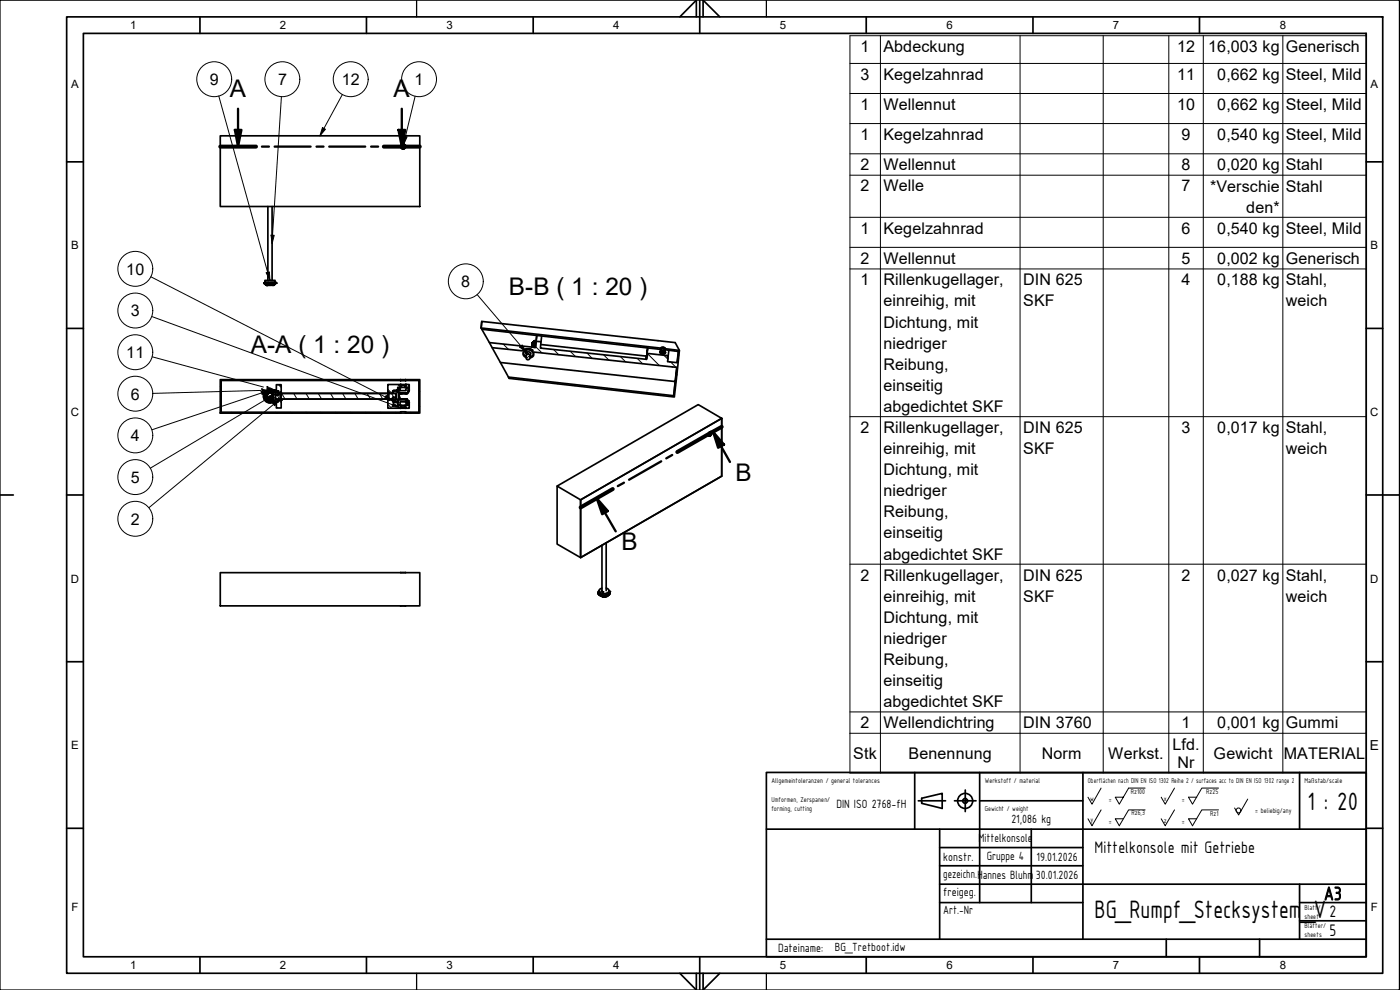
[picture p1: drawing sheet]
<svg xmlns="http://www.w3.org/2000/svg" width="420mm" height="297mm" viewBox="0 0 420 297" stroke-linecap="round" stroke-linejoin="round" font-family="sans-serif">
<!-- layer: Schraffur -->
<g fill="none" stroke="#000" stroke-width=".3">
<path d="M146.4 98.6l.4 .4M151.4 99.2l.4 .4M156.5 99.7l.4 .4M66.1 115.9l.3 .2M68.6 113.9l.2 .3M73.1 113.9l.2 .3M77.5 113.9l.3 .3M82 117.7l-.1 .3M82 113.9l.3 .3M82.4 117.1h.1M83.1 118.5l.8 1.2M83.5 119.9l.9 .9"/>
<path d="M83.6 115.4l.8 .9M83.6 117.8l-.7 .7M84.5 118l1 1.7M86.6 113.9l.2 .3M88.1 118l1.1 1.7M91.1 113.9l.1 .3M91.8 118l1 1.7M95.5 118l1 1.7M95.5 113.9l.3 .3M99.2 118l1 1.7M100 113.9l.3 .3M102.8 118l1 1.7"/>
<path d="M104.5 113.9l.3 .3M106.5 118l1 1.7M109 113.9l.2 .3M110.2 118l1 1.7M113.5 113.9l.2 .3M113.9 118l1 1.7M116.4 116.8l1.2 1.2M117.5 118l.7 1.2M118 113.9l.2 .3M118.9 119.3l.6 .6M118.9 119.4l-1 .5M119.4 115.4l.9 .9"/>
<path d="M119.9 118h.1M121.6 115.7l.6 .6M122.1 119.8l-.8 .8M122.4 113.9l.3 .3M122.6 116.6l.2 .3M125.7 117.2l.3 .3M151 103.2l1.6 1.6M156 103.8l1.6 1.5M156.9 113.7l.5 .3M159 106.6l-1 1M160.7 104l2 1.9M161.5 100.3l.5 .4"/>
<path d="M162 114.2l.4 .4M166.1 104.8l1.6 1.7M166.6 100.9l.4 .4M167.1 114.8l.3 .4M171.1 105.4l1.6 1.6M171.7 101.5l.4 .3M172.1 115.4l.4 .3M176.1 105.9l1.6 1.7M176.7 102l.5 .4M177.2 115.9l.3 .4M181.2 106.5l1.6 1.6M181.8 102.6l.4 .4"/>
<path d="M182.2 116.5l.4 .4M186.2 107l1.6 1.6M186.9 103.2l.4 .4M187.3 117.1l.4 .4M191.3 107.6l1.5 1.5M191.9 103.7l.4 .4M192.3 117.7l.4 .3M194.2 106l3.7 3.7M197 104.3l.4 .4M197.4 118.2l.4 .4M199.3 106.6l1.2 1.2M200.2 107l.3 .4"/>
<path d="M201.3 108.6l1.6 1.6M202.1 105l.4 .3M202.2 118.5l.2 .2M202.6 114.5l.3 .2M203.1 110.4l.2 .3M203.5 106.4l.3 .2M66.1 120.4l.3 .2M69.3 123.7l.3 .2M73.9 123.7l.2 .2M78.4 123.7l.1 .2M82.8 123.7l.3 .2M87.3 123.7l.3 .2"/>
<path d="M91.8 123.7l.3 .2M96.3 123.7l.2 .2M100.8 123.7l.2 .2M105.3 123.7l.2 .2M109.7 123.7l.3 .2M114.2 123.7l.3 .2M116.4 121.3l1.1 1.2M118.7 123.7l.3 .2M121.5 121.9l.2 .3M121.8 122.2l.2 .3M123.3 123.7l.2 .2M125.7 121.7l.3 .2"/>
</g>
<!-- layer: Sichtbare tangentiale Kanten(HTW) -->
<g fill="none" stroke="#000" stroke-width=".51">
<path d="M212.8 129.8a.48 .48 0 0 1 .7-.2 .48 .48 0 0 1 0 .8l-.1 .1a.49 .49 0 0 1-.8 .3 .49 .49 0 0 1 .1-.8zM213.5 129.5a.89 .89 0 0 0-.8 1.4"/>
<circle cx="121" cy="44" r=".73"/>
</g>
<!-- layer: Sichtbare Kanten(CS) -->
<g fill="none" stroke="#000" stroke-width=".51">
<path d="M66.1 40.8h59.9v21.2h-59.9zM80.4 62v22.1M81.7 62v22.1M79.2 84.9l.6 .6M79.2 84.9l.3 .3M79.4 84.8l.1-.7h3l.1 .7a.37 .37 0 0 1 0 .4 .37 .37 0 0 1-.4 .2l-.2 .2M79.4 84.8l-.2 .1M79.5 84.8l-.2 .1 .6 .7M79.5 84.8h3.1M79.5 84.9h.1M79.6 84.8l-.3 .1 .6 .7M79.6 84.8v.3l.4 .5-.4-.7"/>
<path d="M79.8 84.9l.3 .7-.2-.7M79.8 84.8l-.2 .1M79.8 84.9h.1M79.9 84.8l-.1 .1M80 85.6h.1M80.1 85.5l-.1 .1M80.2 85.6h.1M80.3 84.8v.5l-.2-.5-.2 .1M80.3 85.5l-.2 .1M80.3 84.8v.8M80.3 84.9h.1M80.3 84.9l.2-.1-.1 .8z"/>
<path d="M80.5 85.5h.1M80.6 85.5l-.3 .1M80.7 84.9l-.1-.1v.8M80.7 84.9l-.1 .7M80.7 84.9h.1M80.8 85.5h.1M80.8 84.9l-.2 .7 .2-.1M80.8 85.5v.1M80.9 84.9l-.1 .6M81 84.8l-.2 .1M81 84.8l.2 .1-.4 .7zM81 85.5h.1"/>
<path d="M81.1 85.5l.1 .1M81.1 85.5l-.5 .1M81.2 84.9h.1M81.3 85.5l-.1 .1M81.4 84.8l-.5 .8 .3-.4M81.5 85.6h.1M81.6 85.5l.1 .1M81.6 85.5v.1M81.7 84.9l-.2-.1-.4 .7M81.7 84.9l-.5 .7M81.7 85.6h.4M81.7 84.9h.1"/>
<path d="M81.8 84.9l-.6 .7M81.8 84.8v.1M81.8 84.8l.3 .1-.6 .7-.1-.2M82 85.6h.1M82 85.6l.9-.7-.8 .7M82.1 84.9h.1M82.2 84.8v.1l-.7 .7M82.2 84.8l.3 .1M82.4 85.4l-.3 .2M82.5 84.9l-.8 .7M82.5 84.9h.1M82.5 84.9l-.7 .7"/>
<path d="M82.5 84.9l-.1-.1 .3 .1-.8 .6M82.6 84.8l.3 .1zM82.7 85.1l-.6 .5M144.6 98.8l53.6 6 .4 .6a.73 .73 0 0 0 1-.4v-.5l-.5-.3a.67 .67 0 0 0-.9 .6M144.6 96.4l-.2 2 53.8 6M66.1 113.9h54.1v.3h-53.8v9.5h53.8v.2h-54.1zM79.2 118.4v.1M79.2 118.2h.2M79.2 118.5h.1M79.2 119l.1 .1M79.3 118.9l-.2 .1M79.3 118.5v.1"/>
<path d="M79.3 119.2h-.2M79.3 119.4l.1 .1M79.4 118.7v.2M79.4 119.1v.2M79.4 118l1 .2M79.4 118l.9 .2M79.4 118.7v.1M79.5 119.2v.1M79.5 118l-.1 .1M79.5 119.6l-.2 .1M79.5 118.2l-.1 .2M79.5 119.6l.1 .1"/>
<path d="M79.5 119.9h.1M79.5 119.9l.1 .1M79.6 118.3l-.1 .1M79.6 118.3h.7M79.6 118.3l-.2-.2 .9 .2M79.6 117.7l.1 .1M79.6 119.6v.1M79.6 117.7l.9 .5-.7-.2zM79.7 118h-.1M79.8 117.7l.8 .3M79.8 120l.1 .1M79.8 117.6l-.1 .1"/>
<path d="M79.8 119.9l.1 .1M79.9 118.7l.2 .1M79.9 118.7l-.7 .4 .2 .1M80 119l-.7 .4M80 118.6v.1M80 119.2v.1M80 117.4l.6 .4v.2zM80 119.3l.1 .1-.3 .5-.2 .1zM80.1 118.8l-.7 .4M80.1 119.1l-.5 .5M80.1 118.9l-.8 .5M80.1 119.1l-.8 .5h.3"/>
<path d="M80.1 119.2l-.6 .7M80.1 118.7l-.9 .2M80.1 118.8l.2 .7M80.1 118.4h-.1M80.1 117.5h-.4M80.1 117.6l-.1 .1M80.1 118.5l-.7 .2M80.1 117.3l.7 .5M80.1 119.5l-.3 .8zM80.1 118.5h-.8l.1 .2M80.1 117.3l.7 .6M80.1 118.4l-.8 .1"/>
<path d="M80.1 118.5v.3M80.1 117.2l.1 .1M80.1 119.5l.1 .1M80.2 117.3l-.1 .1M80.2 118.4l-1 .1M80.2 118.4l-.1 .1M80.3 118.1l-.1 .1M80.3 118.3l-.1 .1M80.3 117.4h.1M80.3 119.5l.1 .1M80.3 119.9l.2-.2v.8l-.2 .1zM80.3 119.6l-.2 .7"/>
<path d="M80.3 119.6l-.3 .3-.1 .5M80.3 119.7v.8M80.3 119.7l.1 .1M80.4 117.1v.1M80.4 119.6l.1 .1M80.4 119.6l-.1 .9M80.4 118.2l-.1 .1M80.5 117.1l.5 .6-.1 .3zM80.5 117.9l-.1 .1M80.5 119.7l.1 .1M80.6 119.7l.1 1M80.6 119.8l.1 .9"/>
<path d="M80.6 119.8l.4 .1M80.6 119.9h.1M80.6 118l-.2 .2M80.6 117.1l-.1 .1M80.6 117.1l.5 .9M80.6 117.1l.5 .8M80.7 119.9l.3 .6-.2 .3zM80.8 117.8v.2M80.8 117.8h-.1M80.8 119.9l.4 .9zM80.9 117.9l-.3 .1M80.9 120h.1"/>
<path d="M80.9 117.3h-.1M80.9 117l-.2 .2M81 117.1l.2 .9M81 117.1l.3 .6-.1 .3M81 117.1h.1M81 119.9l.4 .5-.1 .3-.4-.7zM81.1 117.8h-.1M81.1 117.1l.2 .9M81.1 119.9l.6 .7-.5-.6M81.1 119.9l.1 .1M81.1 119.9h-.1M81.1 117.9h.1"/>
<path d="M81.1 117.9h-.2M81.2 117l.2 .2M81.2 117.9l.4 .2M81.2 117.3h.1M81.3 120h-.1M81.3 119.9l.5 .7zM81.3 119.8l-.2 .1M81.3 117.8h.1M81.3 119.8l.8 .6-.8-.5M81.4 117.2l.1 .8zM81.5 117.1l.1 .1M81.5 119.7l.3 .2"/>
<path d="M81.5 119.7l.5 .5-.1-.4-.1 .1M81.5 119.7l-.2 .1M81.5 119.9h.1M81.6 117.9h.1M81.6 117.2v1M81.6 119.7l.2 .1-.2-.1M81.6 117.2v.9M81.6 119.7h-.1M81.6 118.1l.2 .2M81.6 117.3l.2 .1M81.7 118.2h.1M81.7 117.4h.1"/>
<path d="M81.7 117.1l-.1 .1M81.8 119.6h.1M81.8 117.8l.1 .3M81.8 117.8l.1 .1M81.8 119.7l.1 .1M81.8 118.6l.1 .1M81.8 118.6h.1M81.8 118.3l.1 .2M81.8 118.2v.1M81.8 118.1l.1 .1M81.8 118.1v.1M81.8 119.5v.1"/>
<path d="M81.8 119.9h.1M81.8 119.7l.2 .2M81.8 119.7l-.1 .1M81.8 119.5l-.2 .2M81.8 118.3h.1M81.8 119.5h.1M81.9 118.2l-.1 .1M81.9 119.6l-.1 .1M81.9 117.7l.1 2.2M81.9 118.9v.1M81.9 118l-.1 .1M81.9 119.3h.1"/>
<path d="M81.9 117.7l-.1 .1M81.9 117.2v.1M81.9 117.3l-.2 .9M81.9 117.3v.4M81.9 119.5l-.1 .1M81.9 119.4l-.1 .1M81.9 119.1v.2M81.9 118l-.1-.2 .1 .2M81.9 118.5l-.1 .1M81.9 119.4h.1M81.9 118.5h.1M82 117.3v.1"/>
<path d="M82 119.3l-.1 .1M82 119.3h.1M82 119.9v.4M82 117.4v.1M82.2 117.3a1.94 1.94 0 0 0-2.6 .3 1.94 1.94 0 0 0 0 2.6 1.94 1.94 0 0 0 2.6 .2M82.2 117.3a2 2 0 0 0-2.6 .3 2 2 0 0 0 0 2.7 2 2 0 0 0 2.7 .2M82.4 117.1l1.2 .2v.5h-.9v1.9h.9v.7h-1.1M82.4 117.1v.4l-.5 .2M82.4 117.1l.5 .2M82.4 117.1l-.5 .6M82.7 117.8h.9v.7h-.9zM84 117.7h.1"/>
<path d="M84.1 117.8v2.3M84.1 119.8h-.6v.7h-.6v1.9h1.5v-2.3h-.3M84.4 117.7v2.4h-.3M84.4 117.7h-.3h.3v-2.3h-1.5v1.9h.6v.7h.6h-.5v.5h-.9v1.2h1.4h-.5M84.4 118h32M84.4 119.7h32M84.4 117.7h.1M116.4 117.7h-.1M116.4 117.8v2.3h.3M116.4 117.7h.3M116.7 117.7h.1M116.7 117.8v2.3"/>
<path d="M116.7 119.7h1.2h-1.2M116.7 119.8h1.2v.7h.2v.3h1.3v.8h1.1v.6h-.3v.3h-3.8v-2.4h.3M117.9 119.2h1v.8h-1zM119.1 117.1v.4l.7 .3M119.1 117.1l-.2 .2h-1v.7h1v2h-1v.5h1M119.1 117.1l.2 .2M119.3 117.6l.1-1.3h.5v.9h2v-.9h.7l-.1 1.5M119.3 117.6l.3-.1 .3 .6M119.3 117.6l.1 .1M119.6 118.4h.2M119.6 118.7h.2M119.6 118.9v.5"/>
<path d="M119.6 119.4l.2 .2M119.6 119.6h.2M119.8 119.8h.1M119.6 119.9h.1M119.6 118l.3 .1M119.6 118.6l.2 .1M119.6 119.4h.1M119.7 118l-.1 .2M119.7 119.9h.3M119.7 119.9l.2-.2 .1 .2M119.7 118.1l.1 .1M119.7 119.9l-.2 .2"/>
<path d="M119.8 117.8l-.2 2.1-.3 .7M119.8 117.8l-.2 .2M119.8 118.2h-.2M119.8 118.2v.2M119.8 118.4l-.2 .1M119.8 118.7l-.2 .1M119.8 119.6v.2M119.8 118.7h.1M119.9 118.1h.1M119.9 119.7l.2 .2M120 118h.1M120 119.7l.1 .2"/>
<path d="M120 118.1h.1M120 119.7h.1M120.1 118l-.1 .1M120.1 116.3v.9M120.1 115.7h.1M120.1 118l.1 .1M120.1 119.7v.1M120.2 115.3h-.1M120.2 115.7h1.6M120.2 118l-.2 .1M120.2 115.7v-.3h-3.8v2.3h.3M120.2 113.9v.3"/>
<path d="M120.2 114.3h.1M120.3 118h.1M120.3 119.7v.2l-.2-.2 .1 .2M120.3 119.7l.1 .2M120.3 119.7l.2 .2M120.3 118l.1 .1M120.4 118.1h.3M120.5 115.7v.6h-1.1v.8h-1.3v.2h-.2v.7h-1.2h2.2v1.2h-1v.5M120.5 118l-.1 .1M120.5 116.3h1M120.6 119.8l.2 .1M120.6 118l.1 .1"/>
<path d="M120.8 118l-.1 .1M120.9 118h.2M120.9 118h.1M121 119.8l-.1-.1-.1 .2M121.2 118l.1 .1M121.3 119.7l-.2 .2M121.3 119.7v.2M121.3 118.1h.1M121.3 118v.1M121.4 118l.2 .1M121.5 119.7l-.2 .2M121.5 119.7v.2"/>
<path d="M121.5 119.7l.1 .1M121.6 118v.1M121.7 118l.2 .1M121.7 118l-.1 .1M121.7 113.9h.1M121.7 113.9h-1.5M121.7 113.9h4.3v10h-4.3v-.2h4v-9.5h-4zM121.7 113.9v.3h-1.4M121.7 114.3h.1M121.8 115.3h.1M121.8 118l.2 .1-.1-.1M121.8 119.7l-.2 .2"/>
<path d="M121.8 119.7l-.1 .2M121.8 115.4v.3M121.8 115.4h1v1.7h-.2v-.8h-1.1v-.6M121.8 115.4h-1.6v.3M121.8 119.7h.1M121.8 115.7h.1M121.9 118v.1M121.9 119.7v.2l.1-.2M121.9 119.7l-.1 .2M121.9 119.7h.1M122 119.7l-.1 .2zM122.1 119.7l.2 .6h.4"/>
<path d="M122.1 119.7l-2.1 .2M122.1 119.7l.6 .6M122.2 117.9l-.2 .2M122.5 117.8l-.3 .2-2.3 .1M122.6 117.2l.2 .3-.3 .3M146.9 102.8l13.8 1.5 .2-1.9 1.5 .1-.2 1.9 31.8 3.4 .2-1.8 6.3 .7-.2 1.8 3 .3 .3-3.3-4-.5M147.7 104.3l9.8 1M150.2 108.8l52.4 5.7 .3-2.4M157.2 105.7v.6l.7 .6M157.5 104.9l1.4-.2 1.1 .4M157.5 105.3a1 1 0 0 0-.5 1.1 1 1 0 0 0 .9 .8M157.7 104.8h.3"/>
<path d="M157.8 104.7h.9l.9 .3M157.9 104.9l.8-.1 .8 .3M157.9 105h.9l.6 .2M158 106l-.1 1M158.1 106.5a.78 .78 0 0 1 1.1 .3 .78 .78 0 0 1-.5 1.1 .8 .8 0 0 1-.9-.5 .8 .8 0 0 1 .3-.9zM158.1 105.7l.8-.1 .3 .2-.1 1.4M158.1 105.7l-.3 .2 .2 .1M158.1 105.7l-.1 .3M158.1 105l-.6 .3M158.3 104.7h.1M158.5 104.7h-.1M159 104.7h.2"/>
<path d="M159.3 105.1l.5 .5M159.4 105h.4M159.6 103.8l.4 .4M159.6 103.8l.5 .4M159.6 103.8h.2M159.6 103.6l.2 .1M159.6 103.2l.2 .1zM159.6 103.6l.7 .2M159.6 103.6h.1M159.6 104.9l.1 .1M159.7 103.6l.8 .1M159.7 103h.1"/>
<path d="M159.7 104l-.1-.1 .4 .3M159.7 104l-.1 .2M159.7 104l.3 .1M159.7 102.9v.1M159.8 103.5v.1M159.8 103.5l.7 .1M159.8 103.8l.7 .4-.2 .1M159.8 103.7l.5 .2M159.8 102.8l.6-.5zM159.8 103.5l-.2-.1 .3-.1 .6 .3M159.8 103.7l-.2-.1 .7 .3M159.8 105.6l43.3 4.6-.9 8.5-49.6-5.6"/>
<path d="M159.8 105.6a.98 .98 0 0 1 .3 1.2 .98 .98 0 0 1-1 .6M159.8 103.7v.1M160.1 106l-.3 .7-.7 .3M160.1 102.5l.3-.3 .5 .3-.2 1.8M160.3 103.9l.2 .2M160.3 103.8v.1M160.3 102.9l-.6 .2 .6-.1M160.3 102.9l.3 .1M160.3 103l.2 .2M160.3 102.9v.1M160.3 103.3v.1M160.4 102.5v.1"/>
<path d="M160.5 104.1v.2M160.5 103.4v.2M160.5 103.7v.4M160.5 103.2h-.5l.5 .1M160.5 103.4l-.7-.2-.2 .1 .2 .3M160.5 103.7l-.2 .1M160.5 103.2v.2M160.5 103.6v.1M160.6 102.7v.2M160.6 103l-.1 .2M160.6 102.7l-.2-.2-.7 .4M160.6 102.9l-.2-.3-.6 .4"/>
<path d="M160.6 102.7h.1M160.6 102.9v.1M160.6 102.9h-.1M160.7 102.5l-.1 .2M160.7 102.5l-.3-.3-.6 .7M160.7 102.5l-.3-.2 .2 .4M160.7 102.5h.1M160.7 102.5h-.1M160.9 102.4l.2-1.8-.3 1.9M162.3 103.4l31.8 3.5M162.6 100.8l-.2 1.7M194.1 106.7l-.2 1.1z"/>
<path d="M194.1 106.5l-.2 1.3M194.1 106.5l-.1 1.3M194.2 106l.2-1.6-.3 2.1M198.2 105.8h.1M198.1 105.6l.4-.3a.51 .51 0 0 0 .2 .8 .51 .51 0 0 0 .7-.5l-.1-.2 .1 .5M198.2 105.8l.1 .1M198.2 105.5v.1M198.3 105.4a.58 .58 0 0 0 .1 .7 .58 .58 0 0 0 .7 .1M198.3 105.9v.1M198.3 105.6a.57 .57 0 0 0 .5 .4 .57 .57 0 0 0 .5-.2M198.3 105.4h.1M198.4 104.7a.59 .59 0 0 1 .6-.4 .59 .59 0 0 1 .5 .6"/>
<path d="M198.4 105.2l-.3 .3 .1 .1M198.4 106.1h.1M198.4 104.4a.53 .53 0 0 1 .8-.1 .53 .53 0 0 1 .1 .8l-.7-.1zM198.4 104.9a.48 .48 0 0 1 .6-.4 .48 .48 0 0 1 .4 .5M198.4 105.3a.59 .59 0 0 0 0 .8 .59 .59 0 0 0 .9 0l.2-.3-.2-.4M198.6 104.6l.3-.1 .5 .2M198.6 106h.4M198.8 106.2h.1M199.1 106.2h-.1M199.1 105.6l-.7 .2a.53 .53 0 0 1 .9 .1M199.1 106.2h.1M199.3 106v.1"/>
<path d="M199.3 106h.1M199.3 105.5l.2 .2M199.4 105.9v.1M199.4 105.8l-.3 .4M199.4 105.3l.2 .5-.3 .4M199.4 105.8h.1M199.7 104.6l4.2 .5-1.5 14-49.6-5.6-8.4-15.1 .2-2 58 6.4 1.3 2.3M200.7 105.1l-.2 1.6M202.6 114.5l-.4 4.2M203.1 110.2l-.2 1.8M203.6 105.5l-.4 3.3M79.8 120.2v.1"/>
<path d="M79.9 120.3h.1M80.1 120.3l-.1 .2M80.1 120.3l.2 .1M80.1 120.3l-.2 .1M80.2 120.2v.1M80.3 120.5l.1 .1M80.5 120.5h.2M80.5 120.5v.2M80.6 120.4l.1 .1M80.8 120.7h.1M80.8 120.7l-.1 .1M81 120.6h.2"/>
<path d="M81 120.5h.1M81.2 120.7l.1 .1M81.4 120.7h-.2M81.5 120.5v.2M81.5 120.4l-.1 .1M81.6 120.5h-.2M81.8 120.5l-.1 .1M81.9 120.4l.1 .2M81.9 120.3h-.1M82 120.3l-.2 .1M82 120.3l.2 .1M82.2 120.4l.2 .3 .3-.3"/>
<path d="M82.5 120.4h-.3M82.5 120.4h.2M82.7 120.4h.8M82.9 120.4v.1M84 120.1h.1M84.5 120.1h-.1M116.3 120.1h.1M116.7 120.1h.1M118.9 120.5l.4 .1M118.9 120.5l.2 .3 .2-.2M119.3 120.5l.1 .1M119.4 120.1h.1"/>
<path d="M119.5 120.1l-.1 1.5h.7v-1h1.9v1h.6l.1-1.3M120.1 122.5h.1M120.2 122.2h-.1M120.2 122.2v.3h1.6v-.3M120.2 123.6v.3M120.2 122.2h1.6M120.2 123.9h1.5M120.5 121.6h1M121.5 121.6h1.1v-.8h.2v1.7h-1v-.3h-.3zM121.7 123.6h.1M121.7 123.6h-1.5M121.7 123.6v.3"/>
<path d="M121.7 123.9h.1M121.8 122.2h.1M121.8 122.5h.1M121.9 120.6v1M212.9 129.9a.38 .38 0 0 1 .5-.2 .38 .38 0 0 1 0 .7 .44 .44 0 0 1-.7 .3 .44 .44 0 0 1 .2-.8zM213 129.7a.47 .47 0 0 1 .6 .1 .47 .47 0 0 1-.2 .7 .5 .5 0 0 1-.8 .3 .5 .5 0 0 1 .2-.9zM213.2 129.7a.6 .6 0 0 1-.5 .8M213.2 129.8v.3l-.4 .4M213.3 129.7a.67 .67 0 0 1-.6 1M216.6 125.5v17.4l-42.4 24.4v-17.3M167.2 145.8l42.3-24.4 7.1 4.1-42.4 24.5zM167.2 145.8v17.4l7 4.1"/>
<path d="M66.1 171.8h59.9v10h-59.9zM120.2 171.8h.1M121.7 171.8h-1.4M179.5 178h.1M179.5 177.7h.1M179.5 178.2l.1 .1M179.6 178.3l.2 .1M179.7 177.7v.1M179.7 177.9l.1 .2M179.7 177.6l-.2 .1M179.7 177.7l-.2 .3M179.7 177.8l-.2 .2"/>
<path d="M179.7 177.9l-.2 .3M179.7 177.6v.1M179.7 177.8v.1M179.8 177.2v.5a1.7 1.7 0 0 0 3 0v-.5M179.8 177.4l-.1 .2M179.8 177.3v.1M179.8 177.4l-.3 .3M179.8 178.1l-.2 .2M179.8 178.1l.1 .1M179.9 178.2l.1 .1M179.9 178.2l-.1 .3M180 178.3l-.2 .2 .2 .1"/>
<path d="M180 178.3l.1 .1M180 178.7h.1M180.1 178.4l.4 .1M180.1 178.4l-.1 .3M180.5 178.5l.2 .1M180.5 178.6l-.2-.1-.2 .2 .3 .1M180.5 178.5v.4zM180.5 178.9h.1M180.7 177.2l.1 .3M180.7 176.5a.8 .8 0 0 0-.9 .7 .8 .8 0 0 0 .9 .8 1.49 1.49 0 0 0 2.1-.9l-.9-.6M180.7 163.6v13.7M180.7 178.7v.1"/>
<path d="M180.7 178.6l-.2 .3 .2-.1M180.7 178.6h.1M180.7 178.8h.1M180.8 177.5l.3 .1zM180.8 179v.1M180.8 178.6l.4 .1M180.8 178.6v.4M180.9 179l-.1 .1M180.9 178.9l.1 .1M181 178.9l.1 .2M181 179l-.2 .1M181.2 178.7l-.2 .3"/>
<path d="M181.2 178.7h.1M181.3 178.7h-.2M181.3 178.7l.1 .3M181.4 179v.1M181.4 179l-.3 .1M181.4 179h.1M181.5 179l-.4 .1M181.6 178.6l-.3 .1M181.6 178.6l-.1 .4M181.6 178.6h.1M181.7 179v.1M181.7 178.6l-.1 .1"/>
<path d="M181.7 178.6l.2 .3-.5 .2M181.9 162.9v14.3M182 178.5l-.3 .1M182 178.5l-.1 .4-.5 .2M182 178.9h.1M182.1 178.5l.3 .3M182.1 178.5h-.1M182.1 178.5l-.1 .1M182.4 178.4l-.3 .1M182.4 178.8l-.7 .3M182.4 178.7l-.7 .4M182.4 178.4v.3l.3-.1"/>
<path d="M182.4 178.4l.3 .2M182.4 178.4h.1M182.4 178.7v.1M182.6 178.2l-.2 .2M182.6 178.2l.1 .4M182.7 178.2l.2 .2-.1 .1M182.7 178.2h-.1M182.8 177.3v.2M182.8 178l-.1 .2M182.8 177.5l.1 .2M182.8 178l.1 .4M182.8 177.5l.3 .3"/>
<path d="M182.9 177.7v.2M182.9 177.9l.2 .1M182.9 177.7l.2 .3-.2 .2M182.9 177.7l.2 .1M182.9 177.9l-.1 .1M182.9 177.7h.1M182.9 177.5v.1M183.1 177.8h-.1M120.2 181.8h.1M120.3 181.8h1.4"/>
<circle cx="121" cy="44" r=".6"/>
<circle cx="121" cy="44" r=".48"/>
<circle cx="121" cy="44" r=".73"/>
</g>
<g fill="#000">
<circle cx="79.2" cy="84.9" r=".25"/>
<circle cx="79.3" cy="84.9" r=".25"/>
<circle cx="79.4" cy="84.8" r=".25"/>
<circle cx="79.9" cy="85.6" r=".25"/>
<circle cx="80" cy="85.6" r=".25"/>
<circle cx="80.1" cy="85.6" r=".25"/>
<circle cx="80.2" cy="85.6" r=".25"/>
<circle cx="80.4" cy="85.6" r=".25"/>
<circle cx="80.6" cy="85.6" r=".25"/>
<circle cx="81" cy="85.6" r=".25"/>
<circle cx="81.3" cy="85.5" r=".25"/>
<circle cx="81.5" cy="85.6" r=".25"/>
<circle cx="81.6" cy="85.5" r=".25"/>
<circle cx="81.8" cy="85.6" r=".25"/>
<circle cx="81.9" cy="85.6" r=".25"/>
<circle cx="82" cy="85.6" r=".25"/>
<circle cx="82.1" cy="85.6" r=".25"/>
<circle cx="82.6" cy="84.8" r=".25"/>
<circle cx="82.7" cy="84.9" r=".25"/>
<circle cx="82.9" cy="84.9" r=".25"/>
<circle cx="79.8" cy="117.7" r=".25"/>
<circle cx="81.8" cy="119.9" r=".25"/>
<circle cx="81.8" cy="119.7" r=".25"/>
<circle cx="81.8" cy="117.8" r=".25"/>
<circle cx="81.9" cy="119.4" r=".25"/>
<circle cx="81.9" cy="117.7" r=".25"/>
<circle cx="81.9" cy="118" r=".25"/>
<circle cx="81.9" cy="119.8" r=".25"/>
<circle cx="81.9" cy="119.3" r=".25"/>
<circle cx="82.4" cy="117.5" r=".25"/>
<circle cx="82.4" cy="117" r=".25"/>
<circle cx="118.1" cy="117.3" r=".25"/>
<circle cx="119.4" cy="117.1" r=".25"/>
<circle cx="119.6" cy="118.9" r=".25"/>
<circle cx="119.8" cy="119.3" r=".25"/>
<circle cx="119.8" cy="117.8" r=".25"/>
<circle cx="119.9" cy="119.7" r=".25"/>
<circle cx="119.9" cy="118.1" r=".25"/>
<circle cx="120" cy="118.1" r=".25"/>
<circle cx="120.1" cy="119.7" r=".25"/>
<circle cx="120.2" cy="118.1" r=".25"/>
<circle cx="120.2" cy="115.4" r=".25"/>
<circle cx="121.8" cy="115.4" r=".25"/>
<circle cx="121.9" cy="119.7" r=".25"/>
<circle cx="122" cy="118.1" r=".25"/>
<circle cx="122" cy="119.7" r=".25"/>
<circle cx="122.6" cy="117.1" r=".25"/>
<circle cx="158.4" cy="104.7" r=".25"/>
<circle cx="159.1" cy="104.8" r=".25"/>
<circle cx="159.6" cy="103.9" r=".25"/>
<circle cx="159.6" cy="104.1" r=".25"/>
<circle cx="159.6" cy="103.6" r=".25"/>
<circle cx="159.6" cy="103.4" r=".25"/>
<circle cx="159.7" cy="103.1" r=".25"/>
<circle cx="159.7" cy="104.1" r=".25"/>
<circle cx="159.7" cy="103" r=".25"/>
<circle cx="159.7" cy="102.9" r=".25"/>
<circle cx="159.8" cy="103.7" r=".25"/>
<circle cx="160.4" cy="102.2" r=".25"/>
<circle cx="160.4" cy="102.3" r=".25"/>
<circle cx="160.6" cy="102.7" r=".25"/>
<circle cx="160.7" cy="102.5" r=".25"/>
<circle cx="194.1" cy="106.7" r=".25"/>
<circle cx="198.1" cy="105.6" r=".25"/>
<circle cx="198.2" cy="104.8" r=".25"/>
<circle cx="198.2" cy="105.9" r=".25"/>
<circle cx="198.3" cy="105.4" r=".25"/>
<circle cx="198.4" cy="106.1" r=".25"/>
<circle cx="198.8" cy="106.2" r=".25"/>
<circle cx="199.3" cy="106" r=".25"/>
<circle cx="199.4" cy="105.5" r=".25"/>
<circle cx="199.4" cy="106" r=".25"/>
<circle cx="199.5" cy="105.8" r=".25"/>
<circle cx="80.7" cy="120.7" r=".25"/>
<circle cx="82.1" cy="120.4" r=".25"/>
<circle cx="82.7" cy="120.4" r=".25"/>
<circle cx="84.4" cy="120.1" r=".25"/>
<circle cx="118.1" cy="120.5" r=".25"/>
<circle cx="119.4" cy="120.8" r=".25"/>
<circle cx="122.6" cy="120.8" r=".25"/>
<circle cx="179.8" cy="177.4" r=".25"/>
<circle cx="180" cy="178.3" r=".25"/>
<circle cx="180.4" cy="178.8" r=".25"/>
<circle cx="181.9" cy="178.9" r=".25"/>
<circle cx="182.8" cy="177.4" r=".25"/>
<circle cx="182.9" cy="177.5" r=".25"/>
</g>
<!-- layer: Symbole(HTW) -->
<g fill="none" stroke="#000" stroke-width=".3">
<path d="M255.1 19h154.9M264.2 10.7v221.3M306.1 10.7v221.3M331.1 10.7v221.3M350.8 10.7v221.3M361.1 10.7v221.3M385 10.7v221.3M65.7 28.8l15.3 55.3M84.5 29l-2.8 44.1M96.8 38.3l.9 .5-1.7 2zM102.7 28.4l-6.7 12.4M124.6 28.9l-3.5 14.5"/>
<path d="M255.1 28.1h154.9M255.1 37.1h154.9M121.2 40.9l1 .2-1.1 2.3zM255.1 46.2h154.9M255.1 52.6h154.9M81.3 70.5l1 .1-.6 2.5zM255.1 65.2h154.9M255.1 74.2h154.9M45.3 83l72.6 37.3M45.6 95l74.6 27.4M79.9 81.8l.9-.2 .2 2.5zM143.2 88.4l14.8 17.3"/>
<path d="M255.1 80.7h154.9M45.7 107l33.4 9.1M78.4 117.1l-32.6 .9M78.6 117.4l-.2 .1 .3 .8 .4-.1M78.7 117.8l-33.1 11.2M78.9 116.7l-.4-.1v.2M80.1 116.1v-.2l.4 .2M80.3 119l2.4-.8-1.9 1.7zM80.9 116.6l1.5 .4h-1.5M80.9 116.3l1.5 .7M82.7 118.2l-37.6 22.2M84.1 119.7l-39.4 32.6"/>
<path d="M115.9 118.7l2 1.6-2.5-.7zM156 104.1l.7-.6 1.3 2.2zM81.8 121l2.3-1.3-1.7 2zM118 121l2.2 1.4-2.5-.5zM255.1 125h154.9M255.1 169.3h154.9M255.1 213.6h154.9M255.1 220h154.9v-209.3h-154.9v221.3h154.9v-12"/>
<circle cx="64.3" cy="23.8" r="5.2"/>
<circle cx="84.7" cy="23.8" r="5.2"/>
<circle cx="105.3" cy="23.8" r="5.2"/>
<circle cx="125.8" cy="23.8" r="5.2"/>
<circle cx="40.6" cy="93.2" r="5.2"/>
<circle cx="40.6" cy="80.7" r="5.2"/>
<circle cx="139.8" cy="84.4" r="5.2"/>
<circle cx="40.6" cy="105.7" r="5.2"/>
<circle cx="40.6" cy="118.1" r="5.2"/>
<circle cx="40.6" cy="130.6" r="5.2"/>
<circle cx="40.6" cy="143.1" r="5.2"/>
<circle cx="40.6" cy="155.7" r="5.2"/>
</g>
<!-- layer: Schnittansichtslinien(CS) -->
<g fill="none" stroke="#000" stroke-width=".7">
<path d="M70.5 39h2l-1.1 5zM71.4 32.6v11.4M119.6 39h2l-1 5zM120.6 32.6v11.4M66.1 44h10.7M78.6 44h2.1M82.4 44h10.8M95 44h2.1M98.8 44h10.8M111.4 44h2.1M115.2 44h10.8M198.4 138.4l-9.6 5.5"/>
<path d="M201.7 136.5l-1.7 1M214 129.5l3.3 3.9-1.8 1zM214 129.5l5.1 9.1M216.6 128.1l-13.3 7.5M179.1 149.5l3.3 3.8-1.7 1zM179.1 149.5l5.7 9.9M183.9 146.7l-9.7 5.6M187.3 144.8l-1.9 1"/>
</g>
<path d="M66.1 44h10.7M115.2 44h10.8M216.6 128.1l-13.3 7.5M183.9 146.7l-9.7 5.6" fill="none" stroke="#000" stroke-width="1.2"/>
<path d="M70.5 39h2l-1.1 5zM119.6 39h2l-1 5zM214 129.5l3.3 3.9-1.8 1zM179.1 149.5l3.3 3.8-1.7 1z" fill="#000"/>
<!-- layer: Skizziergeometrie(CS) -->
<g fill="none" stroke="#000" stroke-width=".51">
<path d="M20 5.1h395v286.9h-395zM25 10h385v277.1h-385zM60 5.1v4.9M110 5.1v4.9M160 5.1v4.9M204 5.1l5-5.1v5.1M210 0v10M211 5.1v-5.1l5 5.1M260 5.1v4.9M310 5.1v4.9M360 5.1v4.9M20 48.6h5"/>
<path d="M410 48.6h5M20 98.5h5M410 98.5h5M0 148.5h4M20 148.5h5M174.2 150l42.4-24.5v17.4l-42.4 24.4zM410 148.5h10M20 198.6h5M410 198.6h5M20 248.5h5M410 248.5h5M60 287.1v4.9"/>
<path d="M110 287.1v4.9M160 287.1v4.9M204 292l5 5v-5M210 287.1v9.9M211 292v5l5-5M260 287.1v4.9M310 287.1v4.9M360 287.1v4.9"/>
</g>
<path d="M0 0h420v297h-420zM125 0v5.1M230 0v5.1M125 292v5M230 292v5" fill="none" stroke="#000" stroke-width=".38"/>
<!-- layer: Titel (ISO) -->
<g fill="none" stroke="#000" stroke-width=".51">
<path d="M230 231.8h180v55.3h-180zM274.5 231.8v17M276.6 239.5l6.2-1.5v4.6l-6.2-1.6zM289.7 237v6.5M294 231.8v39M325 231.8v50M390 231.8v17M230 248.8h180M275.6 240.3h8.2M282 259.8h43M282 254.3h43M282 248.8v33"/>
<path d="M286.4 240.3h6.5M294 240.3h31M309.5 248.8v22M282 270.8h43M282 265.3h128M390 276.3h20M390 270.8h20M390 265.3v16.5M230 281.8h180M350 281.8v5.3M378 281.8v5.3"/>
<circle cx="289.7" cy="240.3" r="2.25"/>
<circle cx="289.7" cy="240.3" r=".73"/>
</g>
<g fill="none" stroke="#000" stroke-width=".3">
<path d="M330.5 236.5l-2.8 4.8-1.2-2.1M343.7 236.5h-5l-2.8 4.8-1.2-2.1h2.4M352.5 236.5l-2.8 4.8-1.2-2.1M365.7 236.5h-5l-2.8 4.8-1.2-2.1h2.5M374.5 239.8l-2.8 4.7-1.2-2.1M330.5 243l-2.8 4.8-1.2-2.1M343.7 243h-5l-2.8 4.8-1.2-2.1h2.4M352.5 243l-2.8 4.8-1.2-2.1M365.7 243h-5l-2.8 4.8-1.2-2.1h2.5"/>
<circle cx="371.7" cy="243.2" r=".73"/>
</g>
<!-- layer: Symbole(HTW) -->
<path d="M96.8 38.3l.9 .5-1.7 2zM121.2 40.9l1 .2-1.1 2.3zM81.3 70.5l1 .1-.6 2.5zM79.9 81.8l.9-.2 .2 2.5zM78.5 116.6l2.5 .5-2.5 .6zM78.4 117.5l2.4-.4-2.1 1.2zM80.1 115.9l2.3 1.1-2.5-.1zM80.3 119l2.4-.8-1.9 1.7zM115.9 118.7l2 1.6-2.5-.7zM156 104.1l.7-.6 1.3 2.2zM81.8 121l2.3-1.3-1.7 2zM118 121l2.2 1.4-2.5-.5z" fill="#000"/>
<g font-size="8.1">
<text x="392.4" y="242.9">1 : 20</text>
<text x="328.5" y="275.4">BG_Rumpf_Stecksystem</text>
<text x="390.6" y="275.4">_V</text>
</g>
<g font-size="7.3">
<text x="69" y="29.1">A</text>
<text x="118.1" y="29.1">A</text>
<text x="152.7" y="88.4">B-B ( 1 : 20 )</text>
<text x="75.2" y="105.8">A-A ( 1 : 20 )</text>
<text x="220.7" y="144.3">B</text>
<text x="186.5" y="165.1">B</text>
</g>
<text font-size="6.1" x="397.3" y="270.1">A3</text>
<g font-size="5.4">
<text x="328.5" y="256">Mittelkonsole mit Getriebe</text>
<text x="399" y="275.3">2</text>
<text x="399" y="280.8">5</text>
</g>
<g font-size="4.8">
<text x="258.3" y="15.6">1</text>
<text x="265.1" y="15.6">Abdeckung</text>
<text x="353.3" y="15.6">12</text>
<text x="362.6" y="15.6">16,003 kg</text>
<text x="385.9" y="15.7">Generisch</text>
<text x="258.3" y="23.9">3</text>
<text x="265.1" y="23.9">Kegelzahnrad</text>
<text x="353.3" y="23.9">11</text>
<text x="365.3" y="23.9">0,662 kg</text>
<text x="385.9" y="23.9">Steel, Mild</text>
<text x="62.9" y="25.5">9</text>
<text x="83.4" y="25.5">7</text>
<text x="102.6" y="25.5">12</text>
<text x="124.4" y="25.5">1</text>
<text x="258.3" y="32.9">1</text>
<text x="265.1" y="32.9">Wellennut</text>
<text x="353.3" y="32.9">10</text>
<text x="365.3" y="32.9">0,662 kg</text>
<text x="385.9" y="33">Steel, Mild</text>
<text x="258.3" y="42">1</text>
<text x="265.1" y="42">Kegelzahnrad</text>
<text x="354.6" y="42">9</text>
<text x="365.3" y="42">0,540 kg</text>
<text x="385.9" y="42">Steel, Mild</text>
<text x="258.3" y="51">2</text>
<text x="265.1" y="51">Wellennut</text>
<text x="354.6" y="51">8</text>
<text x="365.3" y="51">0,020 kg</text>
<text x="385.9" y="51">Stahl</text>
<text x="258.3" y="57.5">2</text>
<text x="265.1" y="57.5">Welle</text>
<text x="354.6" y="57.5">7</text>
<text x="363.2" y="57.5">*Verschie</text>
<text x="385.9" y="57.5">Stahl</text>
<text x="374" y="63.8">den*</text>
<text x="258.3" y="70.2">1</text>
<text x="265.1" y="70.2">Kegelzahnrad</text>
<text x="354.6" y="70.2">6</text>
<text x="365.3" y="70.2">0,540 kg</text>
<text x="385.9" y="70.2">Steel, Mild</text>
<text x="37.9" y="82.4">10</text>
<text x="258.3" y="79.2">2</text>
<text x="265.1" y="79.2">Wellennut</text>
<text x="354.6" y="79.2">5</text>
<text x="365.3" y="79.2">0,002 kg</text>
<text x="385.9" y="79.2">Generisch</text>
<text x="138.4" y="86.2">8</text>
<text x="258.3" y="85.6">1</text>
<text x="265.1" y="85.6">Rillenkugellager,</text>
<text x="307.1" y="85.6">DIN 625</text>
<text x="354.6" y="85.6">4</text>
<text x="365.3" y="85.6">0,188 kg</text>
<text x="385.9" y="85.6">Stahl,</text>
<text x="39.2" y="94.9">3</text>
<text x="265.1" y="91.9">einreihig, mit</text>
<text x="307.1" y="91.9">SKF</text>
<text x="385.9" y="91.9">weich</text>
<text x="265.1" y="98.3">Dichtung, mit</text>
<text x="37.9" y="107.4">11</text>
<text x="265.1" y="104.6">niedriger</text>
<text x="265.1" y="110.9">Reibung,</text>
<text x="39.2" y="119.9">6</text>
<text x="265.1" y="117.3">einseitig</text>
<text x="265.1" y="123.6">abgedichtet SKF</text>
<text x="258.3" y="129.9">2</text>
<text x="265.1" y="129.9">Rillenkugellager,</text>
<text x="307.1" y="129.9">DIN 625</text>
<text x="354.6" y="129.9">3</text>
<text x="365.3" y="129.9">0,017 kg</text>
<text x="385.9" y="129.9">Stahl,</text>
<text x="39.2" y="132.4">4</text>
<text x="265.1" y="136.3">einreihig, mit</text>
<text x="307.1" y="136.3">SKF</text>
<text x="385.9" y="136.3">weich</text>
<text x="265.1" y="142.5">Dichtung, mit</text>
<text x="39.2" y="144.9">5</text>
<text x="265.1" y="148.9">niedriger</text>
<text x="265.1" y="155.2">Reibung,</text>
<text x="39.2" y="157.4">2</text>
<text x="265.1" y="161.5">einseitig</text>
<text x="265.1" y="167.9">abgedichtet SKF</text>
<text x="258.3" y="174.2">2</text>
<text x="265.1" y="174.2">Rillenkugellager,</text>
<text x="307.1" y="174.2">DIN 625</text>
<text x="354.6" y="174.2">2</text>
<text x="365.3" y="174.2">0,027 kg</text>
<text x="385.9" y="174.2">Stahl,</text>
<text x="265.1" y="180.5">einreihig, mit</text>
<text x="307.1" y="180.6">SKF</text>
<text x="385.9" y="180.6">weich</text>
<text x="265.1" y="186.9">Dichtung, mit</text>
<text x="265.1" y="193.2">niedriger</text>
<text x="265.1" y="199.5">Reibung,</text>
<text x="265.1" y="205.9">einseitig</text>
<text x="265.1" y="212.2">abgedichtet SKF</text>
<text x="258.3" y="218.6">2</text>
<text x="265.1" y="218.6">Wellendichtring</text>
<text x="307.1" y="218.6">DIN 3760</text>
<text x="354.6" y="218.6">1</text>
<text x="365.3" y="218.6">0,001 kg</text>
<text x="385.9" y="218.6">Gummi</text>
<text x="256.1" y="227.8">Stk</text>
<text x="272.7" y="227.8">Benennung</text>
<text x="312.7" y="227.8">Norm</text>
<text x="332.6" y="227.8">Werkst.</text>
<text x="351.9" y="225">Lfd.</text>
<text x="364.2" y="227.8">Gewicht</text>
<text x="385.3" y="227.8">MATERIAL</text>
<text x="353.4" y="230.6">Nr</text>
</g>
<text font-size="4.1" x="411.1" y="225">E</text>
<g font-size="3.9">
<text x="251" y="242.6">DIN ISO 2768-fH</text>
<text x="303.5" y="246.9">21,086 kg</text>
<text x="293.7" y="252.8">Mittelkonsole</text>
<text x="296.2" y="257.9">Gruppe 4</text>
<text x="283.1" y="258.3">konstr.</text>
<text x="283.1" y="263.4">gezeichn.H</text>
<text x="295" y="263.8">annes Bluhm</text>
<text x="310.9" y="263.8">30.01.2026</text>
<text x="311.1" y="258.3">19.01.2026</text>
<text x="283.1" y="268.9">freigeg.</text>
<text x="283.1" y="274.2">Art.-Nr</text>
<text x="233.5" y="285.7">Dateiname:</text>
</g>
<text font-size="3.8" x="250.5" y="285.3">BG_Tretboot.idw</text>
<g font-size="3.4">
<text x="39.1" y="8.8">1</text>
<text x="84" y="8.8">2</text>
<text x="134" y="8.7">3</text>
<text x="184" y="8.8">4</text>
<text x="234" y="8.7">5</text>
<text x="284" y="8.7">6</text>
<text x="334" y="8.7">7</text>
<text x="384" y="8.7">8</text>
<text x="21.3" y="26.3">A</text>
<text x="411.4" y="26.3">A</text>
<text x="21.3" y="74.8">B</text>
<text x="411.4" y="74.8">B</text>
<text x="21.2" y="124.8">C</text>
<text x="411.2" y="124.8">C</text>
<text x="21.2" y="174.8">D</text>
<text x="411.2" y="174.8">D</text>
<text x="21.3" y="224.8">E</text>
<text x="21.5" y="273.3">F</text>
<text x="411.4" y="273.3">F</text>
<text x="39.1" y="290.8">1</text>
<text x="84" y="290.8">2</text>
<text x="134" y="290.8">3</text>
<text x="184" y="290.8">4</text>
<text x="234" y="290.8">5</text>
<text x="284" y="290.8">6</text>
<text x="334" y="290.8">7</text>
<text x="384" y="290.8">8</text>
</g>
<g font-size="2.3">
<text x="231.5" y="234.8">Allgemeintoleranzen / general tolerances</text>
<text x="295.5" y="234.8">Werkstoff / material</text>
<text x="326.5" y="234.8">Oberflächen nach DIN EN ISO 1302 Reihe 2 / surfaces acc to DIN EN ISO 1302 range 2</text>
<text x="339.3" y="238.3">Rz100</text>
<text x="362" y="238.3">Rz25</text>
<text x="391.5" y="234.8">Maßstab/scale</text>
<text x="231.5" y="240.8">Umformen, Zerspanen/</text>
<text x="231.5" y="243.3">forming, cutting</text>
<text x="295.5" y="243.3">Gewicht / weight</text>
<text x="327.2" y="240.4">w</text>
<text x="332.7" y="240.8">=</text>
<text x="339.5" y="244.7">Rz6,3</text>
<text x="349.2" y="240.4">x</text>
<text x="354.7" y="240.8">=</text>
<text x="363.2" y="244.8">Rz1</text>
<text x="376.7" y="244">= beliebig/any</text>
<text x="327.3" y="246.7">y</text>
<text x="332.7" y="247.3">=</text>
<text x="349.2" y="246.9">z</text>
<text x="354.7" y="247.3">=</text>
<text x="391.5" y="273">Blatt/</text>
<text x="391.5" y="275.6">sheet</text>
<text x="391.5" y="278.4">Blätter/</text>
<text x="391.5" y="281.1">sheets</text>
</g>
</svg>
